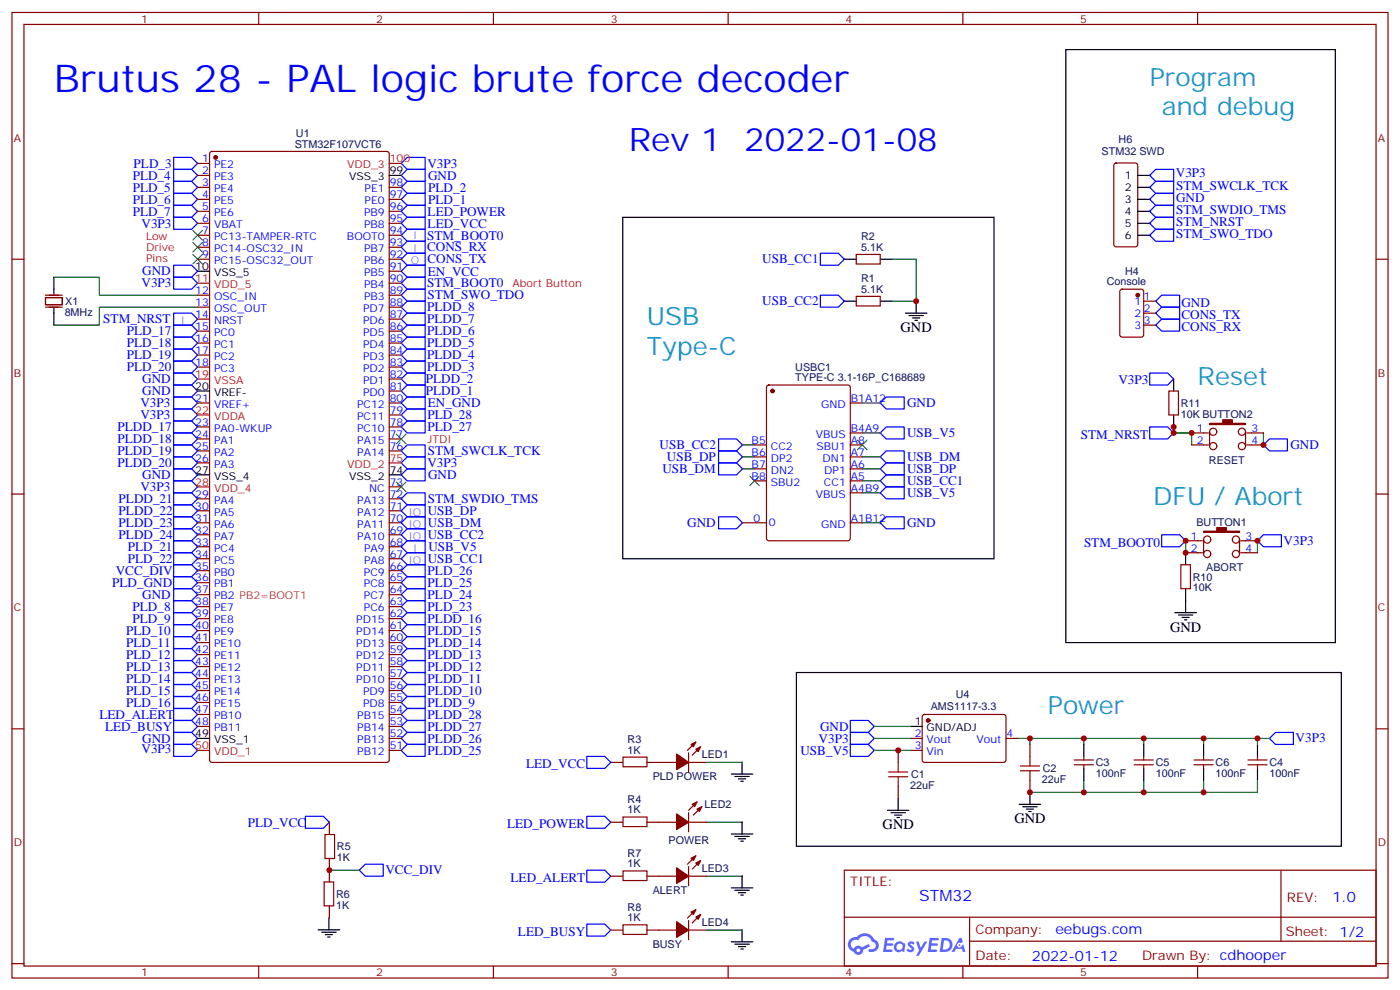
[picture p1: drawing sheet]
<svg xmlns="http://www.w3.org/2000/svg" width="412mm" height="292mm" viewBox="0 0 412 292" stroke-linecap="round" stroke-linejoin="round" font-family="sans-serif">
<g fill="none" stroke="#870000" stroke-width=".35">
<path d="M3.5 3.7h405.4v284.3h-405.4zM7.1 7.2h398.2v277.3h-398.2zM76.2 3.7v3.5M145.3 3.7v3.5M214.5 3.7v3.5M283.6 3.7v3.5M352.8 3.7v3.5M3.5 76.3h3.6M405.3 76.3h3.6M3.5 145.5h3.6M405.3 145.5h3.6M3.5 214.6h3.6"/>
<path d="M405.3 214.6h3.6M248.7 256.3h156.6v28.2h-156.6zM377.3 256.3v20.9M248.7 270.1h156.5M285.6 277.2h119.6M285.6 270.1v14.1M3.5 283.8h3.6M76.2 284.5v3.5M145.3 284.5v3.5M214.5 284.5v3.5M283.6 284.5v3.5M352.8 284.5v3.5"/>
<path d="M405.3 283.8h3.6"/>
</g>
<g fill="#5487ff">
<path d="M267.7 277.4a1.22 1.22 0 0 1 1.7 .3l-.4 .6a.47 .47 0 0 0-.3-.4 .47 .47 0 0 0-.5 .2l.1 .2a1.14 1.14 0 0 1 .8 1.7 1.14 1.14 0 0 1-1.9 0l-.2-.2 .5-.5 .7 .4a.29 .29 0 0 0 .3-.2 .29 .29 0 0 0-.2-.4 1.04 1.04 0 0 1-.6-1.7z"/>
<path d="M260.7 276.2h2.4l.3 .2-.2 .5h-1.8l-.1 .9h1.5l.3 .3-.3 .4h-1.6l-.2 1.1 1.7 .1 .2 .3-.2 .3h-2.6z"/>
<path d="M273.8 276.2h2.4l.3 .2-.1 .5h-1.8l-.2 .9h1.6l.3 .3-.4 .4h-1.6l-.1 1.1 1.7 .1 .2 .3-.2 .3h-2.6z"/>
<path d="M282.6 276.2h.7l.3 1.2-.6 .4a.69 .69 0 0 0-1 .2 .69 .69 0 0 0 .4 1 .69 .69 0 0 0 .9-.6l.5-.3 .6 2.2h-.8l-.2-.9h-1.8l-.5 .9h-.8z"/>
<path d="M269.8 277.3h.8l.6 1.8 1.1-1.8h.9l-2.6 4.2h-.8l.9-1.6z"/>
<path d="M277.4 276.2l-.6 4.1h1.3a2.11 2.11 0 0 0 2.5-2.1 2.11 2.11 0 0 0-2.5-2zM278.1 276.9a1.39 1.39 0 0 1 1.7 1.4 1.39 1.39 0 0 1-1.8 1.3h-.3z"/>
<path d="M263.7 277.8a1.54 1.54 0 0 0-.1 2.2 1.54 1.54 0 0 0 2.2 .1l.6 .2 .3-2.3-.2-.2h-.4a1.49 1.49 0 0 0-2.4 0zM264 278.8a.94 .94 0 0 1 1.8 0 .94 .94 0 0 1-1.8 0z"/>
<path d="M250.4 276.6a2.18 2.18 0 0 0 1.1 3.7 1.44 1.44 0 0 0 1.6 .9 1.44 1.44 0 0 0 1.2-1.5l2-1-.5-.7-1.9 .9a1.47 1.47 0 0 0-2.4 .5 1.39 1.39 0 0 1-.7-2 1.39 1.39 0 0 1 2-.4 2.12 2.12 0 0 1 2.2-1.3 2.12 2.12 0 0 1 1.9 1.7 1.14 1.14 0 0 1 1.1 1.4 1.14 1.14 0 0 1-1.7 .7 .43 .43 0 0 0-.5 .4 .43 .43 0 0 0 .4 .4 1.98 1.98 0 0 0 2.5-1.2 1.98 1.98 0 0 0-1.2-2.5 3.1 3.1 0 0 0-5.3-.7l-.9 .1zM252.3 279.9a.55 .55 0 0 1 1.1 0 .55 .55 0 0 1-1.1 0z"/>
<circle cx="282.6" cy="278.3" r=".26"/>
</g>
<g fill="none" stroke="#00f" stroke-width=".35">
<path d="M51.2 56.9h5.2l1.8 1.8-1.8 1.8h-5.2zM51.2 53.4h5.2l1.8 1.8-1.8 1.7h-5.2zM51.2 49.9h5.2l1.8 1.7-1.8 1.8h-5.2zM51.2 46.4h5.2l1.8 1.7-1.8 1.8h-5.2zM118.2 55.2l1.7-1.8h5.3v3.5h-5.3zM118.2 58.7l1.7-1.8h5.3v3.6h-5.3zM118.2 48.1l1.7-1.7h5.3v3.5h-5.3zM118.2 51.6l1.7-1.7h5.3v3.5h-5.3zM338.7 55.2l1.7-1.8h5.3v3.5h-5.3zM338.7 58.7l1.7-1.8h5.3v3.6h-5.3zM338.7 51.6l1.7-1.7h5.3v3.5h-5.3zM51.2 60.5h5.2l1.8 1.7-1.8 1.8h-5.2z"/>
<path d="M51.2 64h5.2l1.8 1.8-1.8 1.7h-5.2zM51.2 78.1h5.2l1.8 1.8-1.8 1.7h-5.2zM118.2 79.9l1.7-1.8h5.3v3.5h-5.3zM118.2 69.3l1.7-1.8h5.3v3.5h-5.3zM118.2 76.3l1.7-1.7h5.3v3.5h-5.3zM118.2 72.8l1.7-1.8h5.3v3.6h-5.3zM118.2 62.2l1.7-1.7h5.3v3.5h-5.3zM118.2 65.8l1.7-1.8h5.3v3.5h-5.3zM241.7 74.6h5.2l1.8 1.7-1.8 1.8h-5.2zM338.7 65.8l1.7-1.8h5.3v3.5h-5.3zM338.7 62.2l1.7-1.7h5.3v3.5h-5.3zM338.7 69.3l1.7-1.8h5.3v3.5h-5.3z"/>
<path d="M51.2 99.3h5.2l1.8 1.7-1.8 1.8h-5.2zM51.2 95.7h5.2l1.8 1.8-1.8 1.8h-5.2zM51.2 81.6h5.2l1.8 1.8-1.8 1.8h-5.2zM51.2 92.2h5.2l1.8 1.8-1.8 1.7h-5.2zM118.2 90.5l1.7-1.8h5.3v3.5h-5.3zM118.2 94l1.7-1.8h5.3v3.5h-5.3zM118.2 97.5l1.7-1.8h5.3v3.6h-5.3zM118.2 86.9l1.7-1.7h5.3v3.5h-5.3zM119.9 81.6h5.3v3.6h-5.3l-1.7-1.8zM241.7 86.9h5.2l1.8 1.8-1.8 1.8h-5.2zM342.2 86.9h5.3v3.6h-5.3l-1.8-1.8zM342.2 94h5.3v3.5h-5.3l-1.8-1.8z"/>
<path d="M342.2 90.5h5.3v3.5h-5.3l-1.8-1.8zM51.2 106.3h5.2l1.8 1.8-1.8 1.8h-5.2zM51.2 102.8h5.2l1.8 1.8-1.8 1.7h-5.2zM51.2 116.9h5.2l1.8 1.8-1.8 1.7h-5.2zM51.2 113.4h5.2l1.8 1.7-1.8 1.8h-5.2zM51.2 109.9h5.2l1.8 1.7-1.8 1.8h-5.2zM118.2 101l1.7-1.7h5.3v3.5h-5.3zM118.2 104.6l1.7-1.8h5.3v3.5h-5.3zM118.2 108.1l1.7-1.8h5.3v3.6h-5.3zM118.2 118.7l1.7-1.8h5.3v3.5h-5.3zM119.9 109.9h5.3v3.5h-5.3l-1.7-1.8zM119.9 113.4h5.3v3.5h-5.3l-1.7-1.8z"/>
<path d="M259.3 118.7l1.8-1.8h5.2v3.5h-5.2zM338.7 109.9h5.3l1.7 1.7-1.7 1.8h-5.3zM51.2 134.5h5.2l1.8 1.8-1.8 1.8h-5.2zM51.2 131h5.2l1.8 1.8-1.8 1.7h-5.2zM51.2 127.5h5.2l1.8 1.8-1.8 1.7h-5.2zM51.2 124h5.2l1.8 1.7-1.8 1.8h-5.2zM51.2 138.1h5.2l1.8 1.7-1.8 1.8h-5.2zM51.2 120.4h5.2l1.8 1.8-1.8 1.8h-5.2zM118.2 122.2l1.7-1.8h5.3v3.6h-5.3zM118.2 125.7l1.7-1.7h5.3v3.5h-5.3zM118.2 136.3l1.7-1.8h5.3v3.6h-5.3zM118.2 139.8l1.7-1.7h5.3v3.5h-5.3z"/>
<path d="M119.9 131h5.3v3.5h-5.3l-1.7-1.7zM211.7 129.3h5.3l1.7 1.7-1.7 1.8h-5.3zM211.7 132.8h5.3l1.7 1.7-1.7 1.8h-5.3zM211.7 136.3h5.3l1.7 1.8-1.7 1.7h-5.3zM259.3 138.1l1.8-1.8h5.2v3.5h-5.2zM259.3 134.5l1.8-1.7h5.2v3.5h-5.2zM259.3 127.5l1.8-1.8h5.2v3.6h-5.2zM338.7 125.7h5.3l1.7 1.8-1.7 1.8h-5.3zM373.9 129.3h5.3v3.5h-5.3l-1.7-1.8zM51.2 155.7h5.2l1.8 1.8-1.8 1.7h-5.2zM51.2 152.2h5.2l1.8 1.8-1.8 1.7h-5.2zM51.2 148.7h5.2l1.8 1.7-1.8 1.8h-5.2z"/>
<path d="M51.2 145.1h5.2l1.8 1.8-1.8 1.8h-5.2zM51.2 159.2h5.2l1.8 1.8-1.8 1.8h-5.2zM51.2 141.6h5.2l1.8 1.8-1.8 1.7h-5.2zM118.2 157.5l1.7-1.8h5.3v3.5h-5.3zM118.2 146.9l1.7-1.8h5.3v3.6h-5.3zM118.2 154l1.7-1.8h5.3v3.5h-5.3zM119.9 148.7h5.3v3.5h-5.3l-1.7-1.8zM211.7 152.2h5.3l1.7 1.8-1.7 1.7h-5.3zM259.3 141.6l1.8-1.8h5.2v3.6h-5.2zM259.3 154l1.8-1.8h5.2v3.5h-5.2zM259.3 145.1l1.8-1.7h5.2v3.5h-5.2zM342.2 157.5h5.3l1.7 1.7-1.7 1.8h-5.3z"/>
<path d="M370.4 159.2l1.8-1.7h5.3v3.5h-5.3zM51.2 166.3h5.2l1.8 1.8-1.8 1.7h-5.2zM51.2 162.8h5.2l1.8 1.7-1.8 1.8h-5.2zM51.2 176.9h5.2l1.8 1.7-1.8 1.8h-5.2zM51.2 173.4h5.2l1.8 1.7-1.8 1.8h-5.2zM51.2 169.8h5.2l1.8 1.8-1.8 1.8h-5.2zM118.2 168.1l1.7-1.8h5.3v3.5h-5.3zM118.2 171.6l1.7-1.8h5.3v3.6h-5.3zM118.2 175.1l1.7-1.7h5.3v3.5h-5.3zM118.2 178.6l1.7-1.7h5.3v3.5h-5.3zM118.2 164.5l1.7-1.7h5.3v3.5h-5.3zM118.2 161l1.7-1.8h5.3v3.6h-5.3z"/>
<path d="M51.2 198h5.2l1.8 1.8-1.8 1.8h-5.2zM51.2 194.5h5.2l1.8 1.8-1.8 1.7h-5.2zM51.2 191h5.2l1.8 1.8-1.8 1.7h-5.2zM51.2 187.5h5.2l1.8 1.7-1.8 1.8h-5.2zM51.2 183.9h5.2l1.8 1.8-1.8 1.8h-5.2zM51.2 180.4h5.2l1.8 1.8-1.8 1.7h-5.2zM118.2 185.7l1.7-1.8h5.3v3.6h-5.3zM118.2 189.2l1.7-1.7h5.3v3.5h-5.3zM118.2 192.8l1.7-1.8h5.3v3.5h-5.3zM118.2 196.3l1.7-1.8h5.3v3.5h-5.3zM118.2 199.8l1.7-1.8h5.3v3.6h-5.3zM119.9 180.4h5.3v3.5h-5.3l-1.7-1.7z"/>
<path d="M51.2 208.6h5.2l1.8 1.8-1.8 1.8h-5.2zM51.2 205.1h5.2l1.8 1.8-1.8 1.7h-5.2zM51.2 201.6h5.2l1.8 1.7-1.8 1.8h-5.2zM51.2 219.2h5.2l1.8 1.8-1.8 1.7h-5.2zM51.2 215.7h5.2l1.8 1.8-1.8 1.7h-5.2zM51.2 212.2h5.2l1.8 1.7-1.8 1.8h-5.2zM118.2 210.4l1.7-1.8h5.3v3.6h-5.3zM118.2 217.5l1.7-1.8h5.3v3.5h-5.3zM118.2 203.3l1.7-1.7h5.3v3.5h-5.3zM118.2 206.9l1.7-1.8h5.3v3.5h-5.3zM119.9 212.2h5.3v3.5h-5.3l-1.7-1.8zM119.9 219.2h5.3v3.5h-5.3l-1.7-1.7z"/>
<path d="M250.5 219.2h5.3l1.7 1.8-1.7 1.7h-5.3zM250.5 215.7h5.3l1.7 1.8-1.7 1.7h-5.3zM250.5 212.2h5.3l1.7 1.7-1.7 1.8h-5.3zM373.9 217.5l1.8-1.8h5.3v3.5h-5.3zM172.9 222.7h5.3l1.7 1.8-1.7 1.8h-5.3zM90 240.4h5.2l1.8 1.7-1.8 1.8h-5.2zM105.8 256.3l1.8-1.8h5.3v3.5h-5.3zM172.9 256.3h5.3l1.7 1.7-1.7 1.8h-5.3zM172.9 240.4h5.3l1.7 1.7-1.7 1.8h-5.3zM172.9 272.1h5.3l1.7 1.8-1.7 1.8h-5.3z"/>
</g>
<g fill="none" stroke="#3c3" stroke-width=".35">
<path d="M56.8 74.9l2.8 2.9M56.8 71.4l2.8 2.8M56.8 67.9l2.8 2.8M59.6 74.9l-2.8 2.9M59.6 71.4l-2.8 2.8M59.6 67.9l-2.8 2.8M116.8 127.8l2.8 2.9M119.6 127.8l-2.8 2.9M252.6 129.6l2.8 2.8M255.4 129.6l-2.8 2.8M116.8 142l2.8 2.8M119.6 142l-2.8 2.8"/>
<path d="M220.8 140.2l2.9 2.8M223.7 140.2l-2.9 2.8"/>
</g>
<g fill="none" stroke="#008700" stroke-width=".35">
<path d="M262.8 76.3h7.1v12.4h-7.1M15.9 81.6h13.4v5.3h28.9M58.2 90.5h-28.9v5.2h-13.4M254 118.7h5.3M218.7 131h3.5M218.7 138.1h3.5M218.7 134.5h3.5M254 138.1h5.3M254 134.5h5.3M254 127.5h5.3M345.7 127.5v-1.8v1.8h5.3v3.5M372.2 127.5v3.5"/>
<path d="M254 141.6h5.3M254 145.1h5.3M254 154h5.3M349.2 159.2v3.6M370.4 159.2v3.6M257.5 217.5h10.6M257.5 213.9h10.6M299.9 217.5h74M303.4 217.5v1.7M319.3 217.5v1.7M336.9 217.5v1.7M354.5 217.5v1.7"/>
<path d="M370.4 217.5v1.7M208.1 224.5h10.6M257.5 221h10.6M319.3 229.8v3.5M336.9 229.8v3.5h-33.5M354.5 229.8v3.5h-17.6M370.4 229.8v3.5h-15.9M97 256.3h8.8M208.1 258h10.6M208.1 242.1h10.6M208.1 273.9h10.6"/>
</g>
<g fill="none" stroke="#000" stroke-width=".35">
<path d="M314 14.6h79.3v174.6h-79.3zM114.7 51.6h3.5M335.1 51.6h3.6M335.1 55.2h3.6M335.1 58.7h3.6M58.2 79.9h3.5M183.4 64h109.4v100.5h-109.4zM248.7 76.3h3.5M259.3 76.3h3.5M335.1 62.2h3.6M335.1 65.8h3.6M335.1 69.3h3.6"/>
<path d="M15.9 81.6v5M15.9 90.8v4.9M248.7 88.7h3.5M259.3 88.7h3.5M266.7 92.2h6.3M267.8 92.9h4.2M268.8 93.6h2.1M269.5 94.3h.7M269.9 88.7v3.5M58.2 115.1h3.5M345.7 111.6v3.5M58.2 139.8h3.5"/>
<path d="M114.7 139.8h3.5M345.7 122.2v3.5M349.2 162.8v3.5M349.2 173.4v7M234.6 198h160.5v51.2h-160.5zM346.1 180.4h6.3M347.1 181.1h4.3M348.2 181.8h2.1M348.9 182.5h.7M58.2 217.5h3.5M268.1 213.9h3.5M319.3 219.2v3.5"/>
<path d="M336.9 219.2v3.5M354.5 219.2v3.5M370.4 219.2v3.5M215.4 228h6.4M216.5 228.7h4.2M217.5 229.4h2.2M218.2 230.1h.7M218.6 224.4v3.6M261.4 238.6h6.4M262.5 239.3h4.2M264.6 235.1v3.5M300.2 236.9h6.4"/>
<path d="M301.3 237.6h4.2M302.3 238.3h2.1M303 239h.7M303.4 233.3v3.6M319.3 226.3v3.5M336.9 226.3v3.5M354.5 226.3v3.5M370.4 226.3v3.5M215.4 245.6h6.4M216.5 246.3h4.2M217.5 247h2.2M218.2 247.7h.7"/>
<path d="M218.6 242.1v3.5M218.6 257.9v3.6M263.5 240h2.1M264.2 240.7h.7M93.7 273.8h6.4M94.8 274.5h4.2M95.8 275.2h2.1M96.5 275.9h.7M96.9 270.3v3.5M215.4 261.5h6.4M215.4 277.3h6.4M216.5 262.2h4.2"/>
<path d="M216.5 278h4.2M217.5 262.9h2.2M217.5 278.8h2.2M218.2 263.6h.7M218.2 279.5h.7M218.6 273.8v3.5"/>
</g>
<g fill="#870000" stroke="#870000" stroke-width=".35">
<path d="M205 254.1l1.4-.7-.7 1.4z"/>
<path d="M203.6 252.7l1.4-.7-.7 1.4z"/>
<path d="M199.3 255.6l3.5 2.4-3.5 2.1z"/>
<path d="M205 270l1.4-.7-.7 1.4z"/>
<path d="M203.6 268.6l1.4-.7-.7 1.4z"/>
<path d="M199.3 271.4l3.5 2.5-3.5 2.1z"/>
<path d="M356.3 124.7h3.9v-1.1h2.8v1.1h3.9v.3h-10.6z"/>
<path d="M354.5 156.4h3.9v-1h2.8v1h3.9v.4h-10.6z"/>
<path d="M205 220.6l1.4-.7-.7 1.4z"/>
<path d="M203.6 219.2l1.4-.7-.7 1.4z"/>
<path d="M199.3 222l3.5 2.5-3.5 2.1z"/>
<path d="M205.3 238.3l1.4-.7-.7 1.4z"/>
<path d="M203.9 236.9l1.4-.8-.7 1.5z"/>
<path d="M199.3 239.7l3.5 2.4-3.5 2.2z"/>
<circle cx="63.5" cy="46.4" r=".53"/>
<circle cx="335.1" cy="86.9" r=".53"/>
<circle cx="227.5" cy="115.1" r=".53"/>
<circle cx="273.4" cy="212.2" r=".53"/>
</g>
<g fill="none" stroke="#870000" stroke-width=".35">
<path d="M58.2 48.1h3.5M58.2 51.6h3.5M58.2 55.2h3.5M58.2 58.7h3.5M62 44.8l.4-.2h51.5l.7 .4 .1 178.8-.5 .7h-51.8l-.6-.5-.1-178.7zM114.7 55.2h3.5M114.7 58.7h3.5M328.3 48.2l.5-.2h5.6l.7 .4v23.6l-.4 .6-5.9 .1-.7-.5v-23.5zM58.2 62.2h3.5M58.2 65.8h3.5M58.2 69.3h3.5M58.2 72.8h3.5"/>
<path d="M58.2 76.3h3.5M114.7 62.2h3.5M114.7 65.8h3.5M114.7 69.3h3.5M114.7 72.8h3.5M114.7 76.3h3.5M114.7 79.9h3.5M252.2 74.9h7.1v2.9h-7.1zM13.4 87.6h4.9v2.1h-4.9zM13.4 90.5h4.9M13.4 86.9h4.9M58.2 90.5h3.5"/>
<path d="M58.2 86.9h3.5M58.2 94h3.5M58.2 97.5h3.5M114.7 90.5h3.5M114.7 86.9h3.5M114.7 94h3.5M114.7 97.5h3.5M114.7 83.4h3.5M252.2 87.3h7.1v2.8h-7.1zM330.1 85.4l.5-.2h5.6l.6 .4 .1 13-.5 .6-5.8 .1-.7-.5-.1-12.9zM336.9 88.7h3.5M336.9 92.2h3.5"/>
<path d="M336.9 95.7h3.5M58.2 101h3.5M58.2 104.6h3.5M58.2 108.1h3.5M58.2 118.7h3.5M114.7 101h3.5M114.7 104.6h3.5M114.7 108.1h3.5M114.7 118.7h3.5M114.7 115.1h3.5M114.7 111.6h3.5M226 113.6l.5-.2h23.3l.6 .4 .1 44.7-.5 .7h-23.5l-.7-.4v-44.7z"/>
<path d="M250.5 118.7h3.5M344.3 115.1h2.8v7.1h-2.8zM58.2 125.7h3.5M58.2 129.3h3.5M58.2 132.8h3.5M58.2 136.3h3.5M114.7 125.7h3.5M114.7 129.3h3.5M114.7 132.8h3.5M114.7 122.2h3.5M222.2 131h3.6M222.2 134.5h3.6"/>
<path d="M222.2 138.1h3.6M250.5 127.5h3.5M250.5 131h3.5M250.5 134.5h3.5M250.5 138.1h3.5M351 127.5h5M351 131h5M356.3 127.1v4.3M358.4 127.1a1.06 1.06 0 0 0-1.5-.9 1.06 1.06 0 0 0-.2 1.7 1.06 1.06 0 0 0 1.7-.4v-.4M366.9 127.1a1.06 1.06 0 0 1-1.5 1 1.06 1.06 0 0 1-.3-1.7 1.06 1.06 0 0 1 1.7 .4l.1 4.6M367.2 127.5h5M367.2 131h5"/>
<path d="M58.2 146.9h3.5M58.2 150.4h3.5M58.2 154h3.5M58.2 157.5h3.5M114.7 146.9h3.5M114.7 150.4h3.5M114.7 154h3.5M114.7 157.5h3.5M114.7 143.4h3.5M218.7 154h7.1M222.2 141.6h3.6M250.5 154h3.5"/>
<path d="M250.5 141.6h3.5M250.5 145.1h3.5M349.2 159.2h5M354.5 158.9v4.2M365.1 158.9v4.2M365.5 159.2h4.9M58.2 161h3.5M58.2 164.5h3.5M58.2 168.1h3.5M58.2 171.6h3.5M58.2 175.1h3.5M58.2 178.6h3.5"/>
<path d="M114.7 161h3.5M114.7 164.5h3.5M114.7 168.1h3.5M114.7 171.6h3.5M114.7 175.1h3.5M114.7 178.6h3.5M347.8 166.3h2.9v7.1h-2.9zM349.2 162.8h5M365.5 162.8h4.9M58.2 182.2h3.5M58.2 185.7h3.5M58.2 189.2h3.5"/>
<path d="M58.2 192.8h3.5M58.2 196.3h3.5M58.2 199.8h3.5M114.7 182.2h3.5M114.7 185.7h3.5M114.7 189.2h3.5M114.7 192.8h3.5M114.7 196.3h3.5M114.7 199.8h3.5M58.2 203.3h3.5M58.2 206.9h3.5M58.2 210.4h3.5"/>
<path d="M58.2 213.9h3.5M114.7 203.3h3.5M114.7 206.9h3.5M114.7 210.4h3.5M114.7 213.9h3.5M114.7 217.5h3.5M205 218.5l-2.5 2.5M206.4 219.9l-2.5 2.5M268.1 217.5h3.5M271.9 210.6l.4-.2 23.6 .1 .4 .6v13l-.7 .4-23.5-.1-.5-.6v-12.7zM296.3 217.5h3.6M303.4 219.2v3.5"/>
<path d="M114.7 221h3.5M179.9 224.5h3.5M183.5 223h7.1v2.8h-7.1zM190.5 224.5h8.8M202.8 221.7v5.6M202.8 239.3v5.7M202.8 224.5h5.3M205.3 236.1l-2.5 2.5M206.7 237.6l-2.4 2.4M264.6 221v3.5M264.6 231.6v3.5M268.1 221h3.5"/>
<path d="M303.4 229.8v3.5M316.4 223.8h5.7M316.4 225.2h5.7M319.3 222.7v1.1M319.3 225.2v1.1M334.1 223.8h5.6M334.1 225.2h5.6M336.9 222.7v1.1M336.9 225.2v1.1M351.7 223.8h5.7M351.7 225.2h5.7M354.5 222.7v1.1"/>
<path d="M354.5 225.2v1.1M367.6 223.8h5.6M367.6 225.2h5.6M370.4 222.7v1.1M370.4 225.2v1.1M95.5 259.7h2.8v7.1h-2.8zM95.7 245.8h2.9v7h-2.9zM97 242.1v3.6M97 252.7v7.1M179.9 258h3.5M179.9 242.1h3.5M183.5 240.6h7.1v2.8h-7.1z"/>
<path d="M183.5 256.5h7.1v2.8h-7.1zM190.5 258h8.8M190.5 242.1h8.8M202.8 258h5.3M202.8 255.2v5.6M202.8 242.1h5.3M205 252l-2.5 2.5M206.4 253.4l-2.5 2.5M97 266.8v3.6M179.9 273.9h3.5M183.5 272.4h7.1v2.8h-7.1zM190.5 273.9h8.8"/>
<path d="M202.8 271.1v5.6M202.8 273.9h5.3M205 267.9l-2.5 2.5M206.4 269.3l-2.5 2.5"/>
<circle cx="357.4" cy="131.4" r="1.06"/>
<circle cx="365.8" cy="131.4" r="1.06"/>
<circle cx="355.6" cy="158.9" r="1.06"/>
<circle cx="364.1" cy="158.9" r="1.06"/>
<circle cx="355.6" cy="163.1" r="1.06"/>
<circle cx="364.1" cy="163.1" r="1.06"/>
</g>
<path d="M114.7 48.1h3.5M58.2 83.4h3.5M58.2 111.6h3.5M58.2 122.2h3.5M114.7 136.3h3.5M58.2 143.4h3.5M58.2 221h3.5" fill="none" stroke="#f00" stroke-width=".35"/>
<path d="M261.8 228.7h5.6M261.8 227.3h5.6M264.6 224.5v2.8M264.6 228.7v2.9M300.6 227h5.6M300.6 225.6h5.6M303.4 222.7v2.9M303.4 227v2.8" fill="none" stroke="#a10000" stroke-width=".35"/>
<g fill="#c00">
<circle cx="345.7" cy="125.7" r=".88"/>
<circle cx="372.2" cy="131" r=".88"/>
<circle cx="351" cy="127.5" r=".88"/>
<circle cx="370.4" cy="159.2" r=".88"/>
<circle cx="349.3" cy="162.8" r=".88"/>
<circle cx="345.7" cy="127.5" r=".88"/>
<circle cx="349.3" cy="159.2" r=".88"/>
<circle cx="370.4" cy="217.5" r=".88"/>
<circle cx="354.5" cy="233.3" r=".88"/>
<circle cx="264.6" cy="221" r=".88"/>
<circle cx="303.4" cy="217.5" r=".88"/>
<circle cx="354.5" cy="217.5" r=".88"/>
<circle cx="336.9" cy="217.5" r=".88"/>
<circle cx="319.3" cy="217.5" r=".88"/>
<circle cx="336.9" cy="233.3" r=".88"/>
<circle cx="269.9" cy="88.7" r=".88"/>
<circle cx="303.4" cy="233.3" r=".88"/>
<circle cx="319.3" cy="233.3" r=".88"/>
<circle cx="97" cy="256.3" r=".88"/>
</g>
<text font-size="11.3" fill="#00f" x="15.9" y="27">Brutus 28 - PAL logic brute force decoder</text>
<g font-size="9.5" fill="#00f">
<text x="185.2" y="44.6">Rev 1</text>
<text x="219.2" y="44.6">2022-01-08</text>
</g>
<g font-size="7.4" fill="#09f">
<text x="338.7" y="25.2">Program</text>
<text x="342.2" y="34">and debug</text>
<text x="190.5" y="95.7">USB</text>
<text x="190.5" y="104.6">Type-C</text>
<text x="352.8" y="113.4">Reset</text>
<text x="339.7" y="148.7">DFU / Abort</text>
<text x="308.7" y="210.4">Power</text>
</g>
<text font-size="4.6" fill="#00f" x="270.8" y="265.3">STM32</text>
<g font-size="4.2">
<text x="265.3" y="97.9">GND</text>
<text x="344.7" y="186.1">GND</text>
<text x="260" y="244.3">GND</text>
<text x="298.8" y="242.5">GND</text>
</g>
<g font-size="4.2" fill="#00f">
<text x="392.5" y="265.5">1.0</text>
<text x="310.9" y="275.1">eebugs.com</text>
<text x="304" y="282.9">2022-01-12</text>
</g>
<g font-size="3.9" fill="#00f">
<text x="39.1" y="53.1">PLD_4</text>
<text x="39.4" y="49.4">PLD_3</text>
<text x="125.9" y="49.4">V3P3</text>
<text x="126.1" y="52.9">GND</text>
<text x="346.4" y="52.2">V3P3</text>
<text x="39.1" y="56.6">PLD_5</text>
<text x="126.1" y="56.4">PLD_2</text>
<text x="126.1" y="60">PLD_1</text>
<text x="346.4" y="55.9">STM_SWCLK_TCK</text>
<text x="346.4" y="59.4">GND</text>
<text x="39.1" y="63.6">PLD_7</text>
<text x="39.1" y="60.1">PLD_6</text>
<text x="126" y="63.5">LED_POWER</text>
<text x="346.4" y="62.9">STM_SWDIO_TMS</text>
<text x="41.7" y="67">V3P3</text>
<text x="125.8" y="70.5">STM_BOOT0</text>
<text x="126" y="67">LED_VCC</text>
<text x="346.4" y="66.5">STM_NRST</text>
<text x="346.4" y="70">STM_SWO_TDO</text>
<text x="125.8" y="74">CONS_RX</text>
<text x="125.9" y="77.6">CONS_TX</text>
<text x="224.6" y="77.6">USB_CC1</text>
<text x="41.9" y="81.1">GND</text>
<text x="126" y="81.1">EN_VCC</text>
<text x="41.7" y="84.7">V3P3</text>
<text x="125.8" y="84.5">STM_BOOT0</text>
<text x="125.9" y="88.2">STM_SWO_TDO</text>
<text x="224.6" y="89.9">USB_CC2</text>
<text x="30.4" y="95.2">STM_NRST</text>
<text x="125.8" y="91.7">PLDD_8</text>
<text x="125.8" y="95.2">PLDD_7</text>
<text x="348" y="90.5">GND</text>
<text x="348" y="94">CONS_TX</text>
<text x="37.4" y="98.8">PLD_17</text>
<text x="125.8" y="98.8">PLDD_6</text>
<text x="348" y="97.5">CONS_RX</text>
<text x="37.4" y="105.8">PLD_19</text>
<text x="37.4" y="102.3">PLD_18</text>
<text x="125.8" y="102.3">PLDD_5</text>
<text x="125.8" y="105.8">PLDD_4</text>
<text x="37.4" y="109.3">PLD_20</text>
<text x="41.9" y="112.9">GND</text>
<text x="125.5" y="112.9">PLDD_2</text>
<text x="125.8" y="109.4">PLDD_3</text>
<text x="329.4" y="113.1">V3P3</text>
<text x="41.3" y="119.9">V3P3</text>
<text x="41.9" y="116.4">GND</text>
<text x="125.5" y="116.4">PLDD_1</text>
<text x="126" y="119.9">EN_GND</text>
<text x="267.2" y="119.9">GND</text>
<text x="41.3" y="123.5">V3P3</text>
<text x="125.9" y="123.5">PLD_28</text>
<text x="34.6" y="130.5">PLDD_18</text>
<text x="34.6" y="127">PLDD_17</text>
<text x="125.9" y="127">PLD_27</text>
<text x="267.2" y="128.7">USB_V5</text>
<text x="318.4" y="129.3">STM_NRST</text>
<text x="34.6" y="137.6">PLDD_20</text>
<text x="34.6" y="134">PLDD_19</text>
<text x="125.9" y="137.6">V3P3</text>
<text x="126.1" y="134">STM_SWCLK_TCK</text>
<text x="194.3" y="132.3">USB_CC2</text>
<text x="196.4" y="135.8">USB_DP</text>
<text x="267.2" y="135.8">USB_DM</text>
<text x="380.1" y="132.3">GND</text>
<text x="41.9" y="141.1">GND</text>
<text x="126.1" y="141.1">GND</text>
<text x="195.1" y="139.3">USB_DM</text>
<text x="267.2" y="142.9">USB_CC1</text>
<text x="267.2" y="139.3">USB_DP</text>
<text x="34.9" y="148.2">PLDD_21</text>
<text x="41.3" y="144.6">V3P3</text>
<text x="126" y="148.1">STM_SWDIO_TMS</text>
<text x="267.2" y="146.4">USB_V5</text>
<text x="34.9" y="155.2">PLDD_23</text>
<text x="34.9" y="151.7">PLDD_22</text>
<text x="126" y="151.7">USB_DP</text>
<text x="126.1" y="155.2">USB_DM</text>
<text x="202.4" y="155.2">GND</text>
<text x="267.2" y="155.2">GND</text>
<text x="34.9" y="158.7">PLDD_24</text>
<text x="126" y="158.7">USB_CC2</text>
<text x="319.3" y="161">STM_BOOT0</text>
<text x="378.1" y="160.4">V3P3</text>
<text x="37.7" y="165.8">PLD_22</text>
<text x="37.7" y="162.3">PLD_21</text>
<text x="126" y="165.8">USB_CC1</text>
<text x="126.2" y="162.3">USB_V5</text>
<text x="33.1" y="172.8">PLD_GND</text>
<text x="34.1" y="169.4">VCC_DIV</text>
<text x="126" y="169.3">PLD_26</text>
<text x="126" y="172.8">PLD_25</text>
<text x="39.1" y="179.9">PLD_8</text>
<text x="41.9" y="176.4">GND</text>
<text x="126" y="176.4">PLD_24</text>
<text x="126" y="179.9">PLD_23</text>
<text x="39.1" y="183.4">PLD_9</text>
<text x="126" y="183.4">PLDD_16</text>
<text x="37.1" y="190.5">PLD_11</text>
<text x="37.1" y="187">PLD_10</text>
<text x="126" y="187">PLDD_15</text>
<text x="126" y="190.5">PLDD_14</text>
<text x="37.1" y="197.5">PLD_13</text>
<text x="37.1" y="194">PLD_12</text>
<text x="126" y="194">PLDD_13</text>
<text x="126" y="197.5">PLDD_12</text>
<text x="37.1" y="201.1">PLD_14</text>
<text x="126" y="201.1">PLDD_11</text>
<text x="37.1" y="208.1">PLD_16</text>
<text x="37.1" y="204.6">PLD_15</text>
<text x="126" y="204.6">PLDD_10</text>
<text x="126" y="208.1">PLDD_9</text>
<text x="29.3" y="211.7">LED_ALERT</text>
<text x="30.9" y="215.2">LED_BUSY</text>
<text x="126" y="211.7">PLDD_28</text>
<text x="126" y="215.2">PLDD_27</text>
<text x="241.6" y="215.1">GND</text>
<text x="41.7" y="221.9">V3P3</text>
<text x="41.9" y="218.7">GND</text>
<text x="126" y="218.7">PLDD_26</text>
<text x="241.2" y="218.7">V3P3</text>
<text x="381.7" y="218.6">V3P3</text>
<text x="126" y="222.2">PLDD_25</text>
<text x="154.9" y="226.3">LED_VCC</text>
<text x="235.8" y="222.2">USB_V5</text>
<text x="73" y="243.5">PLD_VCC</text>
<text x="149.4" y="243.9">LED_POWER</text>
<text x="113.6" y="257.5">VCC_DIV</text>
<text x="150.4" y="259.8">LED_ALERT</text>
<text x="152.6" y="275.7">LED_BUSY</text>
</g>
<g font-size="3.9" fill="#800">
<text x="250.5" y="260.8">TITLE:</text>
<text x="379.1" y="265.5">REV:</text>
<text x="287.4" y="275">Company:</text>
<text x="378.7" y="275.7">Sheet: 1/2</text>
<text x="287.4" y="282.7">Date:</text>
<text x="336.4" y="282.8">Drawn By: cdhooper</text>
</g>
<g font-size="3.2" fill="#800">
<text x="41.6" y="6.7">1</text>
<text x="110.8" y="6.7">2</text>
<text x="179.9" y="6.7">3</text>
<text x="249.1" y="6.7">4</text>
<text x="318.2" y="6.7">5</text>
<text x="4.1" y="41.8">A</text>
<text x="405.9" y="41.8">A</text>
<text x="4.1" y="110.9">B</text>
<text x="405.9" y="110.9">B</text>
<text x="4.1" y="180.1">C</text>
<text x="405.9" y="180.1">C</text>
<text x="4.1" y="249.2">D</text>
<text x="405.9" y="249.2">D</text>
<text x="41.6" y="287.5">1</text>
<text x="110.8" y="287.5">2</text>
<text x="179.9" y="287.5">3</text>
<text x="249.1" y="287.5">4</text>
<text x="318.2" y="287.5">5</text>
</g>
<g font-size="3.2" fill="#000080">
<text x="87.2" y="40.4">U1</text>
<text x="86.8" y="43.5">STM32F107VCT6</text>
<text x="324.5" y="45.7">STM32 SWD</text>
<text x="329.5" y="42.2">H6</text>
<text x="253.6" y="70.7">R2</text>
<text x="253.6" y="73.9">5.1K</text>
<text x="253.6" y="83">R1</text>
<text x="326" y="83.9">Console</text>
<text x="331.4" y="81">H4</text>
<text x="19.2" y="89.8">X1</text>
<text x="253.6" y="86.2">5.1K</text>
<text x="19" y="93">8MHz</text>
<text x="234.3" y="112.3">TYPE-C 3.1-16P_C168689</text>
<text x="234.3" y="109.1">USBC1</text>
<text x="347.8" y="119.9">R11</text>
<text x="347.8" y="123">10K BUTTON2</text>
<text x="356.1" y="136.7">RESET</text>
<text x="352.4" y="154.8">BUTTON1</text>
<text x="351.4" y="171.1">R10</text>
<text x="355.3" y="168.1">ABORT</text>
<text x="351.4" y="174.1">10K</text>
<text x="274.2" y="209.1">AMS1117-3.3</text>
<text x="281.5" y="205.5">U4</text>
<text x="184.9" y="221.9">1K</text>
<text x="184.9" y="218.8">R3</text>
<text x="206.7" y="223.3">LED1</text>
<text x="307.2" y="227.4">C2</text>
<text x="322.8" y="225.6">C3</text>
<text x="340.4" y="225.6">C5</text>
<text x="358.1" y="225.6">C6</text>
<text x="373.9" y="225.6">C4</text>
<text x="192.3" y="229.6">PLD POWER</text>
<text x="268.1" y="232.4">22uF</text>
<text x="268.4" y="229.2">C1</text>
<text x="306.9" y="230.6">22uF</text>
<text x="322.8" y="228.9">100nF</text>
<text x="340.4" y="228.9">100nF</text>
<text x="358.1" y="228.9">100nF</text>
<text x="373.9" y="228.9">100nF</text>
<text x="184.9" y="239.5">1K</text>
<text x="184.9" y="236.5">R4</text>
<text x="207.5" y="238.1">LED2</text>
<text x="99.3" y="250.4">R5</text>
<text x="197" y="248.5">POWER</text>
<text x="99.3" y="253.5">1K</text>
<text x="184.9" y="255.4">1K</text>
<text x="184.9" y="252.3">R7</text>
<text x="206.7" y="256.8">LED3</text>
<text x="192.3" y="263.1">ALERT</text>
<text x="99" y="267.6">1K</text>
<text x="99" y="264.5">R6</text>
<text x="184.9" y="268.2">R8</text>
<text x="184.9" y="271.3">1K</text>
<text x="206.7" y="272.7">LED4</text>
<text x="192.3" y="279">BUSY</text>
</g>
<g font-size="3.2" fill="#00f">
<text x="59.5" y="47.8">1</text>
<text x="59.5" y="51.3">2</text>
<text x="63" y="49.5">PE2</text>
<text x="63" y="53.1">PE3</text>
<text x="59.5" y="54.8">3</text>
<text x="59.5" y="58.3">4</text>
<text x="63" y="56.6">PE4</text>
<text x="107.4" y="56.6">PE1</text>
<text x="114.8" y="58.3">97</text>
<text x="114.8" y="54.8">98</text>
<text x="59.5" y="61.9">5</text>
<text x="59.5" y="65.4">6</text>
<text x="63" y="60.1">PE5</text>
<text x="63" y="63.6">PE6</text>
<text x="107.2" y="63.6">PB9</text>
<text x="107.4" y="60.1">PE0</text>
<text x="114.8" y="65.4">95</text>
<text x="114.8" y="61.9">96</text>
<text x="59.5" y="68.9">7</text>
<text x="63" y="67.2">VBAT</text>
<text x="63" y="70.7">PC13-TAMPER-RTC</text>
<text x="102.2" y="70.7">BOOT0</text>
<text x="107.2" y="67.2">PB8</text>
<text x="114.8" y="68.9">94</text>
<text x="59.5" y="72.5">8</text>
<text x="59.5" y="76">9</text>
<text x="63" y="74.2">PC14-OSC32_IN</text>
<text x="63" y="77.8">PC15-OSC32_OUT</text>
<text x="107.2" y="77.8">PB6</text>
<text x="107.2" y="74.2">PB7</text>
<text x="114.8" y="76">92</text>
<text x="114.8" y="72.5">93</text>
<text x="107.2" y="81.3">PB5</text>
<text x="114.8" y="83">90</text>
<text x="114.8" y="79.5">91</text>
<text x="57.5" y="86.6">12</text>
<text x="63" y="88.3">OSC_IN</text>
<text x="107.2" y="88.3">PB3</text>
<text x="107.2" y="84.8">PB4</text>
<text x="114.8" y="86.6">89</text>
<text x="334.2" y="89.7">1</text>
<text x="336.9" y="88.3">1</text>
<text x="57.5" y="90.1">13</text>
<text x="57.5" y="93.6">14</text>
<text x="63" y="91.9">OSC_OUT</text>
<text x="63" y="95.4">NRST</text>
<text x="107" y="95.4">PD6</text>
<text x="107" y="91.9">PD7</text>
<text x="114.8" y="93.6">87</text>
<text x="114.8" y="90.1">88</text>
<text x="334.2" y="93.3">2</text>
<text x="336.9" y="91.9">2</text>
<text x="336.9" y="95.4">3</text>
<text x="57.5" y="97.2">15</text>
<text x="57.5" y="100.7">16</text>
<text x="63" y="98.9">PC0</text>
<text x="107" y="98.9">PD5</text>
<text x="114.8" y="100.7">85</text>
<text x="114.8" y="97.2">86</text>
<text x="334.2" y="96.8">3</text>
<text x="57.5" y="104.2">17</text>
<text x="57.5" y="107.7">18</text>
<text x="63" y="102.4">PC1</text>
<text x="63" y="106">PC2</text>
<text x="107" y="106">PD3</text>
<text x="107" y="102.4">PD4</text>
<text x="114.8" y="107.7">83</text>
<text x="114.8" y="104.2">84</text>
<text x="63" y="109.5">PC3</text>
<text x="107" y="113">PD1</text>
<text x="107" y="109.5">PD2</text>
<text x="114.8" y="111.3">82</text>
<text x="57.5" y="118.3">21</text>
<text x="107" y="116.6">PD0</text>
<text x="114.8" y="118.3">80</text>
<text x="114.8" y="114.8">81</text>
<text x="250.6" y="118.3">B1A12</text>
<text x="57.5" y="125.4">23</text>
<text x="63" y="120.1">VREF+</text>
<text x="105.2" y="123.6">PC11</text>
<text x="105.2" y="120.1">PC12</text>
<text x="114.8" y="125.4">78</text>
<text x="114.8" y="121.8">79</text>
<text x="241.9" y="120.1">GND</text>
<text x="57.5" y="128.9">24</text>
<text x="63" y="127.1">PA0-WKUP</text>
<text x="63" y="130.7">PA1</text>
<text x="105.2" y="127.1">PC10</text>
<text x="105.2" y="130.7">PA15</text>
<text x="114.8" y="128.9">77</text>
<text x="221.4" y="130.7">B5</text>
<text x="240.3" y="128.9">VBUS</text>
<text x="250.6" y="130.7">A8</text>
<text x="250.6" y="127.1">B4A9</text>
<text x="352.5" y="127.1">1</text>
<text x="352.5" y="130.7">2</text>
<text x="368.7" y="127.1">3</text>
<text x="368.7" y="130.7">4</text>
<text x="57.5" y="132.4">25</text>
<text x="57.5" y="136">26</text>
<text x="63" y="134.2">PA2</text>
<text x="63" y="137.7">PA3</text>
<text x="105.2" y="134.2">PA14</text>
<text x="114.8" y="132.4">76</text>
<text x="221.4" y="134.2">B6</text>
<text x="221.4" y="137.7">B7</text>
<text x="227.1" y="132.4">CC2</text>
<text x="227.1" y="136">DP2</text>
<text x="240.5" y="132.4">SBU1</text>
<text x="242.3" y="136">DN1</text>
<text x="250.6" y="137.7">A6</text>
<text x="250.6" y="134.2">A7</text>
<text x="114.8" y="143">73</text>
<text x="221.4" y="141.3">B8</text>
<text x="227.1" y="139.5">DN2</text>
<text x="227.1" y="143">SBU2</text>
<text x="242.7" y="143">CC1</text>
<text x="242.8" y="139.5">DP1</text>
<text x="250.6" y="141.3">A5</text>
<text x="57.5" y="146.5">29</text>
<text x="63" y="148.3">PA4</text>
<text x="105.2" y="148.3">PA13</text>
<text x="108.8" y="144.8">NC</text>
<text x="114.8" y="146.5">72</text>
<text x="240.3" y="146.5">VBUS</text>
<text x="250.6" y="144.8">A4B9</text>
<text x="57.5" y="150.1">30</text>
<text x="57.5" y="153.6">31</text>
<text x="63" y="151.8">PA5</text>
<text x="63" y="155.4">PA6</text>
<text x="105.2" y="155.4">PA11</text>
<text x="105.2" y="151.8">PA12</text>
<text x="114.8" y="153.6">70</text>
<text x="114.8" y="150.1">71</text>
<text x="222" y="153.6">0</text>
<text x="226.5" y="155">0</text>
<text x="241.9" y="155.4">GND</text>
<text x="250.6" y="153.6">A1B12</text>
<text x="57.5" y="157.1">32</text>
<text x="57.5" y="160.7">33</text>
<text x="63" y="158.9">PA7</text>
<text x="105.2" y="158.9">PA10</text>
<text x="114.8" y="160.7">68</text>
<text x="114.8" y="157.1">69</text>
<text x="350.8" y="158.9">1</text>
<text x="366.9" y="158.9">3</text>
<text x="57.5" y="164.2">34</text>
<text x="57.5" y="167.7">35</text>
<text x="63" y="162.4">PC4</text>
<text x="63" y="165.9">PC5</text>
<text x="107.2" y="165.9">PA8</text>
<text x="107.2" y="162.4">PA9</text>
<text x="114.8" y="167.7">66</text>
<text x="114.8" y="164.2">67</text>
<text x="350.8" y="162.4">2</text>
<text x="366.9" y="162.4">4</text>
<text x="57.5" y="171.2">36</text>
<text x="63" y="169.5">PB0</text>
<text x="63" y="173">PB1</text>
<text x="107.2" y="173">PC8</text>
<text x="107.2" y="169.5">PC9</text>
<text x="114.8" y="171.2">65</text>
<text x="57.5" y="174.8">37</text>
<text x="57.5" y="178.3">38</text>
<text x="63" y="176.5">PB2 PB2=BOOT1</text>
<text x="107.2" y="176.5">PC7</text>
<text x="114.8" y="178.3">63</text>
<text x="114.8" y="174.8">64</text>
<text x="57.5" y="181.8">39</text>
<text x="57.5" y="185.3">40</text>
<text x="63" y="180.1">PE7</text>
<text x="63" y="183.6">PE8</text>
<text x="105" y="183.6">PD15</text>
<text x="107.2" y="180.1">PC6</text>
<text x="114.8" y="185.3">61</text>
<text x="114.8" y="181.8">62</text>
<text x="57.5" y="188.9">41</text>
<text x="63" y="187.1">PE9</text>
<text x="63" y="190.6">PE10</text>
<text x="105" y="190.6">PD13</text>
<text x="105" y="187.1">PD14</text>
<text x="114.8" y="188.9">60</text>
<text x="57.5" y="192.4">42</text>
<text x="57.5" y="195.9">43</text>
<text x="63" y="194.2">PE11</text>
<text x="63" y="197.7">PE12</text>
<text x="105" y="197.7">PD11</text>
<text x="105" y="194.2">PD12</text>
<text x="114.8" y="195.9">58</text>
<text x="114.8" y="192.4">59</text>
<text x="57.5" y="199.5">44</text>
<text x="57.5" y="203">45</text>
<text x="63" y="201.2">PE13</text>
<text x="105" y="201.2">PD10</text>
<text x="114.8" y="203">56</text>
<text x="114.8" y="199.5">57</text>
<text x="57.5" y="206.5">46</text>
<text x="63" y="204.8">PE14</text>
<text x="63" y="208.3">PE15</text>
<text x="107" y="208.3">PD8</text>
<text x="107" y="204.8">PD9</text>
<text x="114.8" y="206.5">55</text>
<text x="57.5" y="210">47</text>
<text x="57.5" y="213.6">48</text>
<text x="63" y="211.8">PB10</text>
<text x="63" y="215.3">PB11</text>
<text x="105.2" y="215.3">PB14</text>
<text x="105.2" y="211.8">PB15</text>
<text x="114.8" y="213.6">53</text>
<text x="114.8" y="210">54</text>
<text x="105.2" y="218.9">PB13</text>
<text x="114.8" y="220.6">51</text>
<text x="114.8" y="217.1">52</text>
<text x="269.4" y="217.1">2</text>
<text x="269.4" y="220.6">3</text>
<text x="272.9" y="218.9">Vout</text>
<text x="287.7" y="218.9">Vout</text>
<text x="296.5" y="217.1">4</text>
<text x="105.2" y="222.4">PB12</text>
<text x="272.9" y="222.4">Vin</text>
</g>
<g font-size="3.2" fill="#f00">
<text x="114.8" y="47.8">100</text>
<text x="102.3" y="49.5">VDD_3</text>
<text x="43" y="70.7">Low</text>
<text x="43" y="73.9">Drive</text>
<text x="43" y="77">Pins</text>
<text x="57.5" y="83">11</text>
<text x="63" y="84.8">VDD_5</text>
<text x="151" y="84.5">Abort Button</text>
<text x="57.5" y="111.3">19</text>
<text x="63" y="113">VSSA</text>
<text x="57.5" y="121.8">22</text>
<text x="63" y="123.6">VDDA</text>
<text x="125.9" y="130.3">JTDI</text>
<text x="102.3" y="137.7">VDD_2</text>
<text x="114.8" y="136">75</text>
<text x="57.5" y="143">28</text>
<text x="63" y="144.8">VDD_4</text>
<text x="57.5" y="220.6">50</text>
<text x="63" y="222.4">VDD_1</text>
</g>
<g font-size="3.2">
<text x="102.8" y="53.1">VSS_3</text>
<text x="114.8" y="51.3">99</text>
<text x="331.4" y="52.8">1</text>
<text x="331.4" y="56.4">2</text>
<text x="331.4" y="59.9">3</text>
<text x="331.4" y="63.4">4</text>
<text x="331.4" y="66.9">5</text>
<text x="331.4" y="70.5">6</text>
<text x="57.5" y="79.5">10</text>
<text x="63" y="81.3">VSS_5</text>
<text x="57.5" y="114.8">20</text>
<text x="63" y="116.6">VREF-</text>
<text x="57.5" y="139.5">27</text>
<text x="63" y="141.3">VSS_4</text>
<text x="102.8" y="141.3">VSS_2</text>
<text x="114.8" y="139.5">74</text>
<text x="269.4" y="213.6">1</text>
<text x="272.9" y="215.3">GND/ADJ</text>
<text x="57.5" y="217.1">49</text>
<text x="63" y="218.9">VSS_1</text>
</g>
<g font-size="3.2" fill="#f0f">
<text x="121.7" y="70.5">I</text>
<text x="121" y="77.8">O</text>
<text x="121.7" y="74.2">I</text>
<text x="53.3" y="95.4">I</text>
<text x="120.3" y="151.8">IO</text>
<text x="120.3" y="155.4">IO</text>
<text x="120.3" y="158.9">IO</text>
<text x="120.3" y="165.9">IO</text>
<text x="121.7" y="162.4">I</text>
</g>
</svg>
